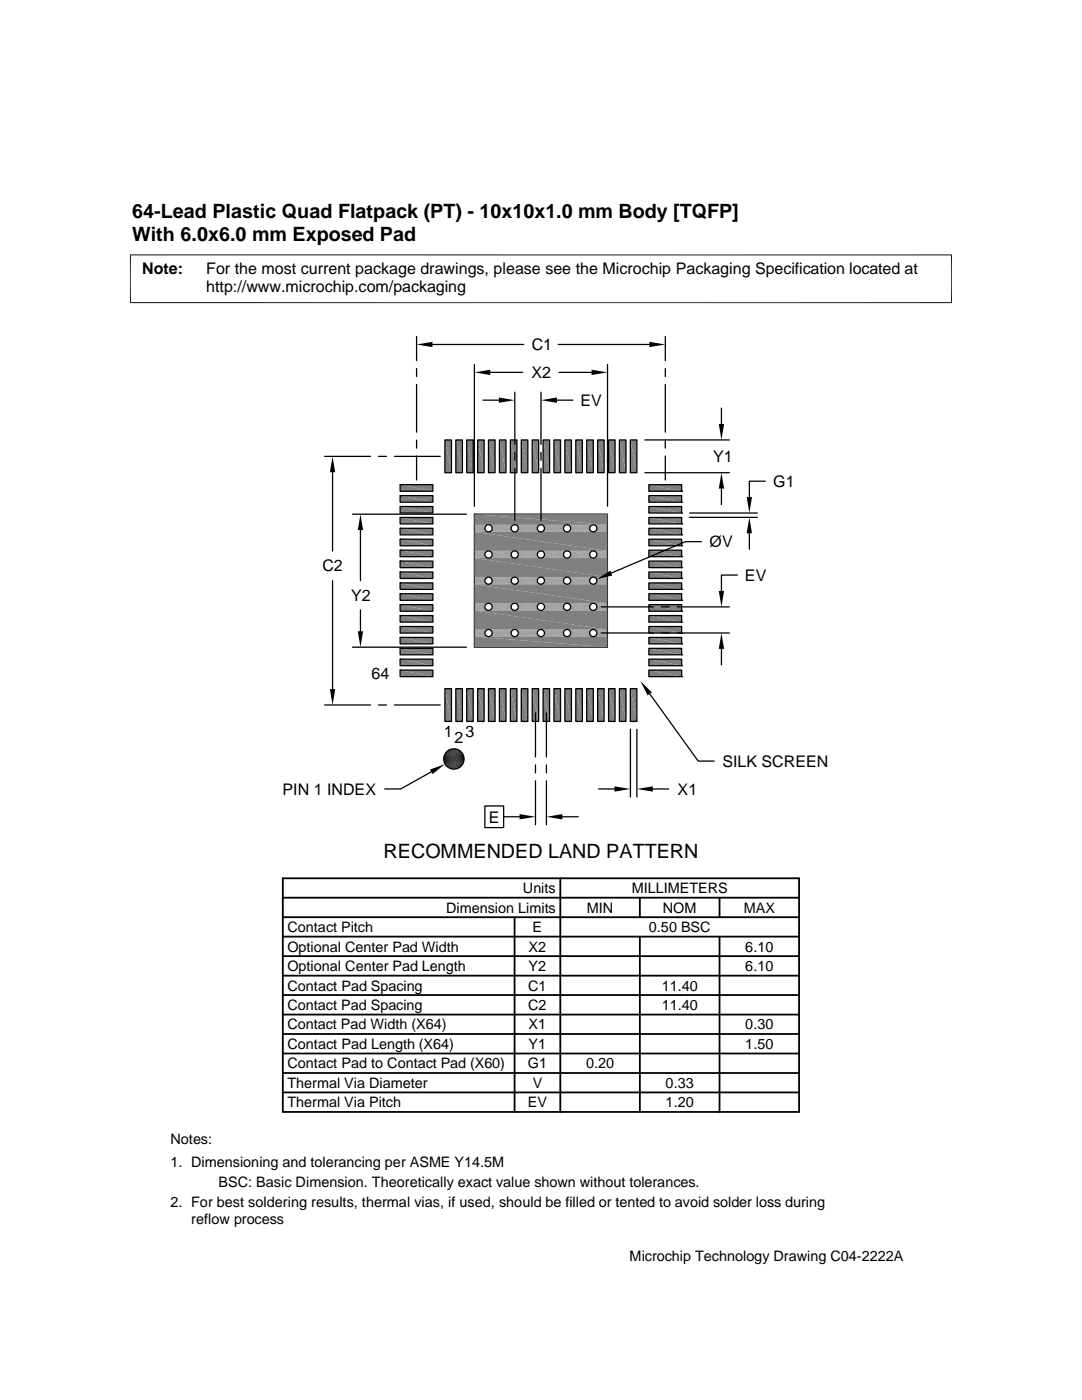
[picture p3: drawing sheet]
<svg xmlns="http://www.w3.org/2000/svg" width="216mm" height="279mm" viewBox="0 0 216 279" stroke-linecap="round" stroke-linejoin="round" font-family="sans-serif">
<g fill="#808080">
<path d="M125.8 87.8l1.3 6.5h-1.3z"/>
<path d="M125.8 87.8h1.3v6.5z"/>
<path d="M123.6 87.8l1.3 6.5h-1.3z"/>
<path d="M123.6 87.8h1.3v6.5z"/>
<path d="M121.4 87.8l1.3 6.5h-1.3z"/>
<path d="M121.4 87.8h1.3v6.5z"/>
<path d="M119.3 87.8l1.2 6.5h-1.2z"/>
<path d="M119.3 87.8h1.2v6.5z"/>
<path d="M117.1 87.8l1.3 6.5h-1.3z"/>
<path d="M117.1 87.8h1.3v6.5z"/>
<path d="M114.9 87.8l1.3 6.5h-1.3z"/>
<path d="M114.9 87.8h1.3v6.5z"/>
<path d="M112.7 87.8l1.3 6.5h-1.3z"/>
<path d="M112.7 87.8h1.3v6.5z"/>
<path d="M110.5 87.8l1.3 6.5h-1.3z"/>
<path d="M110.5 87.8h1.3v6.5z"/>
<path d="M108.4 87.8l1.3 6.5h-1.3z"/>
<path d="M108.4 87.8h1.3v6.5z"/>
<path d="M106.2 87.8l1.3 6.5h-1.3z"/>
<path d="M106.2 87.8h1.3v6.5z"/>
<path d="M104 87.8l1.3 6.5h-1.3z"/>
<path d="M104 87.8h1.3v6.5z"/>
<path d="M101.8 87.8l1.3 6.5h-1.3z"/>
<path d="M101.8 87.8h1.3v6.5z"/>
<path d="M99.7 87.8l1.3 6.5h-1.3z"/>
<path d="M99.7 87.8h1.3v6.5z"/>
<path d="M97.5 87.8l1.3 6.5h-1.3z"/>
<path d="M97.5 87.8h1.3v6.5z"/>
<path d="M95.3 87.8l1.3 6.5h-1.3z"/>
<path d="M95.3 87.8h1.3v6.5z"/>
<path d="M93.1 87.8l1.3 6.5h-1.3z"/>
<path d="M93.1 87.8h1.3v6.5z"/>
<path d="M91 87.8l1.3 6.5h-1.3z"/>
<path d="M91 87.8h1.3v6.5z"/>
<path d="M88.8 87.8l1.3 6.5h-1.3z"/>
<path d="M88.8 87.8h1.3v6.5z"/>
<path d="M129.5 96.7l6.5 1.3h-6.5z"/>
<path d="M129.5 96.7h6.5v1.3z"/>
<path d="M79.8 96.7l6.6 1.3h-6.6z"/>
<path d="M79.8 96.7h6.6v1.3z"/>
<path d="M129.5 98.9l6.5 1.3h-6.5z"/>
<path d="M129.5 98.9h6.5v1.3z"/>
<path d="M79.8 98.9l6.6 1.3h-6.6z"/>
<path d="M79.8 98.9h6.6v1.3z"/>
<path d="M129.5 101.1l6.5 1.3h-6.5z"/>
<path d="M129.5 101.1h6.5v1.3z"/>
<path d="M79.8 101.1l6.6 1.3h-6.6z"/>
<path d="M79.8 101.1h6.6v1.3z"/>
<path d="M129.5 103.3l6.5 1.3h-6.5z"/>
<path d="M129.5 103.3h6.5v1.3z"/>
<path d="M79.8 103.3l6.6 1.3h-6.6z"/>
<path d="M79.8 103.3h6.6v1.3z"/>
<path d="M129.5 105.4l6.5 1.3h-6.5z"/>
<path d="M129.5 105.4h6.5v1.3z"/>
<path d="M79.8 105.4l6.6 1.3h-6.6z"/>
<path d="M79.8 105.4h6.6v1.3z"/>
<path d="M129.5 107.6l6.5 1.3h-6.5z"/>
<path d="M129.5 107.6h6.5v1.3z"/>
<path d="M79.8 107.6l6.6 1.3h-6.6z"/>
<path d="M79.8 107.6h6.6v1.3z"/>
<path d="M129.5 109.8l6.5 1.3h-6.5z"/>
<path d="M129.5 109.8h6.5v1.3z"/>
<path d="M79.8 109.8l6.6 1.3h-6.6z"/>
<path d="M79.8 109.8h6.6v1.3z"/>
<path d="M129.5 112l6.5 1.3h-6.5z"/>
<path d="M129.5 112h6.5v1.3z"/>
<path d="M79.8 112l6.6 1.3h-6.6z"/>
<path d="M79.8 112h6.6v1.3z"/>
<path d="M129.5 114.2l6.5 1.2h-6.5z"/>
<path d="M129.5 114.2h6.5v1.2z"/>
<path d="M79.8 114.2l6.6 1.2h-6.6z"/>
<path d="M79.8 114.2h6.6v1.2z"/>
<path d="M129.5 116.3l6.5 1.3h-6.5z"/>
<path d="M129.5 116.3h6.5v1.3z"/>
<path d="M79.8 116.3l6.6 1.3h-6.6z"/>
<path d="M79.8 116.3h6.6v1.3z"/>
<path d="M129.5 118.5l6.5 1.3h-6.5z"/>
<path d="M129.5 118.5h6.5v1.3z"/>
<path d="M79.8 118.5l6.6 1.3h-6.6z"/>
<path d="M79.8 118.5h6.6v1.3z"/>
<path d="M129.5 120.7l6.5 1.3h-6.5z"/>
<path d="M129.5 120.7h6.5v1.3z"/>
<path d="M79.8 120.7l6.6 1.3h-6.6z"/>
<path d="M79.8 120.7h6.6v1.3z"/>
<path d="M129.5 122.9l6.5 1.3h-6.5z"/>
<path d="M129.5 122.9h6.5v1.3z"/>
<path d="M79.8 122.9l6.6 1.3h-6.6z"/>
<path d="M79.8 122.9h6.6v1.3z"/>
<path d="M129.5 125l6.5 1.3h-6.5z"/>
<path d="M129.5 125h6.5v1.3z"/>
<path d="M79.8 125l6.6 1.3h-6.6z"/>
<path d="M79.8 125h6.6v1.3z"/>
<path d="M129.5 127.2l6.5 1.3h-6.5z"/>
<path d="M129.5 127.2h6.5v1.3z"/>
<path d="M79.8 127.2l6.6 1.3h-6.6z"/>
<path d="M79.8 127.2h6.6v1.3z"/>
<path d="M129.5 129.4l6.5 1.3h-6.5z"/>
<path d="M129.5 129.4h6.5v1.3z"/>
<path d="M79.8 129.4l6.6 1.3h-6.6z"/>
<path d="M79.8 129.4h6.6v1.3z"/>
<path d="M129.5 131.6l6.5 1.3h-6.5z"/>
<path d="M129.5 131.6h6.5v1.3z"/>
<path d="M79.8 131.6l6.6 1.3h-6.6z"/>
<path d="M79.8 131.6h6.6v1.3z"/>
<path d="M129.5 133.7l6.5 1.3h-6.5z"/>
<path d="M129.5 133.7h6.5v1.3z"/>
<path d="M79.8 133.7l6.6 1.3h-6.6z"/>
<path d="M79.8 133.7h6.6v1.3z"/>
<path d="M125.8 137.4l1.3 6.6h-1.3z"/>
<path d="M125.8 137.4h1.3v6.6z"/>
<path d="M123.6 137.4l1.3 6.6h-1.3z"/>
<path d="M123.6 137.4h1.3v6.6z"/>
<path d="M121.4 137.4l1.3 6.6h-1.3z"/>
<path d="M121.4 137.4h1.3v6.6z"/>
<path d="M119.3 137.4l1.2 6.6h-1.2z"/>
<path d="M119.3 137.4h1.2v6.6z"/>
<path d="M117.1 137.4l1.3 6.6h-1.3z"/>
<path d="M117.1 137.4h1.3v6.6z"/>
<path d="M114.9 137.4l1.3 6.6h-1.3z"/>
<path d="M114.9 137.4h1.3v6.6z"/>
<path d="M112.7 137.4l1.3 6.6h-1.3z"/>
<path d="M112.7 137.4h1.3v6.6z"/>
<path d="M110.5 137.4l1.3 6.6h-1.3z"/>
<path d="M110.5 137.4h1.3v6.6z"/>
<path d="M108.4 137.4l1.3 6.6h-1.3z"/>
<path d="M108.4 137.4h1.3v6.6z"/>
<path d="M106.2 137.4l1.3 6.6h-1.3z"/>
<path d="M106.2 137.4h1.3v6.6z"/>
<path d="M104 137.4l1.3 6.6h-1.3z"/>
<path d="M104 137.4h1.3v6.6z"/>
<path d="M101.8 137.4l1.3 6.6h-1.3z"/>
<path d="M101.8 137.4h1.3v6.6z"/>
<path d="M99.7 137.4l1.3 6.6h-1.3z"/>
<path d="M99.7 137.4h1.3v6.6z"/>
<path d="M97.5 137.4l1.3 6.6h-1.3z"/>
<path d="M97.5 137.4h1.3v6.6z"/>
<path d="M95.3 137.4l1.3 6.6h-1.3z"/>
<path d="M95.3 137.4h1.3v6.6z"/>
<path d="M93.1 137.4l1.3 6.6h-1.3z"/>
<path d="M93.1 137.4h1.3v6.6z"/>
<path d="M91 137.4l1.3 6.6h-1.3z"/>
<path d="M91 137.4h1.3v6.6z"/>
<path d="M88.8 137.4l1.3 6.6h-1.3z"/>
<path d="M88.8 137.4h1.3v6.6z"/>
</g>
<g fill="none" stroke="#000" stroke-width=".25">
<path d="M79.8 96.7h6.6v1.3h-6.6zM79.8 96.7h.1M79.8 98.9h6.6v1.3h-6.6zM79.8 98.9h.1M88.8 87.8h1.3v6.5h-1.3zM91 87.8h1.3v6.5h-1.3zM93.1 87.8h1.3v6.5h-1.3zM95.3 87.8h1.3v6.5h-1.3zM97.5 87.8h1.3v6.5h-1.3zM99.7 87.8h1.3v6.5h-1.3zM101.8 87.8h1.3v6.5h-1.3zM104 87.8h1.3v6.5h-1.3z"/>
<path d="M106.2 87.8h1.3v6.5h-1.3zM108.4 87.8h1.3v6.5h-1.3zM110.5 87.8h1.3v6.5h-1.3zM112.7 87.8h1.3v6.5h-1.3zM114.9 87.8h1.3v6.5h-1.3zM117.1 87.8h1.3v6.5h-1.3zM119.3 87.8h1.2v6.5h-1.2zM121.4 87.8h1.3v6.5h-1.3zM123.6 87.8h1.3v6.5h-1.3zM125.8 87.8h1.3v6.5h-1.3zM129.5 98.9h6.5v1.3h-6.5zM129.5 96.7h6.5v1.3h-6.5z"/>
<path d="M136 98h.1M79.8 101.1h6.6v1.3h-6.6zM79.8 101.1h.1M79.8 103.3h6.6v1.3h-6.6zM79.8 103.3h.1M79.8 105.4h6.6v1.3h-6.6zM79.8 105.4h.1M79.8 107.6h6.6v1.3h-6.6zM79.8 107.6h.1M79.8 109.8h6.6v1.3h-6.6zM79.8 109.8h.1M79.8 112h6.6v1.3h-6.6z"/>
<path d="M79.8 112h.1M79.8 114.2h6.6v1.2h-6.6zM79.8 114.2h.1M79.8 116.3h6.6v1.3h-6.6zM79.8 116.3h.1M79.8 118.5h6.6v1.3h-6.6zM79.8 118.5h.1M94.7 102.6h26.5v26.6h-26.5zM94.7 102.6h.1M129.5 118.5h6.5v1.3h-6.5zM129.5 116.3h6.5v1.3h-6.5zM129.5 114.2h6.5v1.2h-6.5z"/>
<path d="M129.5 112h6.5v1.3h-6.5zM129.5 109.8h6.5v1.3h-6.5zM129.5 107.6h6.5v1.3h-6.5zM129.5 105.4h6.5v1.3h-6.5zM129.5 103.3h6.5v1.3h-6.5zM129.5 101.1h6.5v1.3h-6.5zM136 119.8h.1M136 117.6h.1M136 115.4h.1M136 113.3h.1M136 111.1h.1M136 108.9h.1"/>
<path d="M136 106.7h.1M136 104.6h.1M136 102.4h.1M136 100.2h.1M79.8 120.7h6.6v1.3h-6.6zM79.8 120.7h.1M79.8 122.9h6.6v1.3h-6.6zM79.8 122.9h.1M79.8 125h6.6v1.3h-6.6zM79.8 125h.1M79.8 127.2h6.6v1.3h-6.6zM79.8 127.2h.1"/>
<path d="M79.8 129.4h6.6v1.3h-6.6zM79.8 129.4h.1M79.8 131.6h6.6v1.3h-6.6zM79.8 131.6h.1M79.8 133.7h6.6v1.3h-6.6zM79.8 133.7h.1M88.8 137.4h1.3v6.6h-1.3zM91 137.4h1.3v6.6h-1.3zM93.1 137.4h1.3v6.6h-1.3zM95.3 137.4h1.3v6.6h-1.3zM97.5 137.4h1.3v6.6h-1.3zM99.7 137.4h1.3v6.6h-1.3z"/>
<path d="M101.8 137.4h1.3v6.6h-1.3zM104 137.4h1.3v6.6h-1.3zM106.2 137.4h1.3v6.6h-1.3zM108.4 137.4h1.3v6.6h-1.3zM110.5 137.4h1.3v6.6h-1.3zM112.7 137.4h1.3v6.6h-1.3zM114.9 137.4h1.3v6.6h-1.3zM117.1 137.4h1.3v6.6h-1.3zM119.3 137.4h1.2v6.6h-1.2zM121.4 137.4h1.3v6.6h-1.3zM123.6 137.4h1.3v6.6h-1.3zM125.8 137.4h1.3v6.6h-1.3z"/>
<path d="M129.5 133.7h6.5v1.3h-6.5zM129.5 131.6h6.5v1.3h-6.5zM129.5 129.4h6.5v1.3h-6.5zM129.5 127.2h6.5v1.3h-6.5zM129.5 125h6.5v1.3h-6.5zM129.5 122.9h6.5v1.3h-6.5zM129.5 120.7h6.5v1.3h-6.5zM136 135h.1M136 132.9h.1M136 130.7h.1M136 128.5h.1M136 126.3h.1"/>
<path d="M136 124.2h.1M136 122h.1"/>
</g>
<g fill="#808080">
<path d="M94.7 102.6l26.5 2.1h-26.5z"/>
<path d="M94.7 102.6h26.5v2.1z"/>
</g>
<g fill="none" stroke="#808080" stroke-width=".2">
<path d="M94.7 104.8h2.5M94.7 104.9h2.3M94.7 105h2.2M94.7 105.1h2.2M94.7 105.2h2.1M94.7 105.4h2.1M94.7 105.5h2.1M94.7 105.6h2.1M94.7 105.8h2.2M94.7 105.9h2.2M94.7 106h2.3M94.7 106h2.5"/>
<path d="M94.7 106.1h2.6M94.7 106.1h2.7M97.4 104.7l-2.7 .1M97.6 106.1h5M97.6 104.7h5M97.7 106.1h4.8M97.8 106h4.6M97.8 104.8h4.6M97.9 106h4.4M97.9 104.9h4.4M98 105h4.2M98 105.9h4.2"/>
<path d="M98.1 105.8h4M98.1 105.1h4M98.1 105.6h3.9M98.1 105.2h3.9M98.2 105.4h3.8M98.2 105.5h3.8M102.8 104.7h5.1M102.8 106.1h5.1M102.9 106.1h4.8M103 104.8h4.6M103 106h4.6M103.1 106h4.4"/>
<path d="M103.1 104.9h4.4M103.2 105.9h4.2M103.2 105h4.2M103.3 105.1h4M103.3 105.8h4M103.4 105.6h3.9M103.4 105.2h3.9M103.4 105.4h3.8M103.4 105.5h3.8M108 104.7h5.1M108 106.1h5.1M108.1 106.1h4.9"/>
<path d="M108.2 104.8h4.6M108.2 106h4.6M108.4 106h4.3M108.4 104.9h4.3M108.5 105.9h4.1M108.5 105h4.1M108.5 105.8h4M108.5 105.1h4M108.6 105.2h3.9M108.6 105.6h3.9M108.6 105.5h3.8M108.6 105.4h3.8"/>
<path d="M113.2 106.1h5.1M113.2 104.7h5.1M113.3 106.1h4.9M113.5 106h4.5M113.5 104.8h4.5M113.6 104.9h4.3M113.6 106h4.3M113.7 105.9h4.2M113.7 105h4.2M113.8 105.8h4M113.8 105.1h4M113.8 105.6h3.9"/>
<path d="M113.8 105.2h3.9M113.9 105.5h3.8M113.9 105.4h3.8M118.4 106.1h2.8M118.4 104.7h2.8M118.6 106.1h2.6M118.7 106h2.5M118.7 104.8h2.5M118.8 106h2.4M118.8 104.9h2.4M118.9 105h2.3M118.9 105.9h2.3"/>
<path d="M119 105.8h2.2M119 105.1h2.2M119 105.6h2.2M119 105.2h2.2M119.1 105.5h2.1M119.1 105.4h2.1"/>
</g>
<g fill="#808080">
<path d="M94.7 106.2l26.5 3.7h-26.5z"/>
<path d="M94.7 106.2h26.5v3.7z"/>
</g>
<g fill="none" stroke="#808080" stroke-width=".2">
<path d="M94.7 110h2.7M94.7 110h2.6M94.7 110.1h2.5M94.7 110.1h2.3M94.7 110.2h2.2M94.7 110.3h2.2M94.7 110.5h2.1M94.7 110.6h2.1M94.7 110.7h2.1M94.7 110.8h2.1M94.7 111h2.2M94.7 111.1h2.2"/>
<path d="M94.7 111.2h2.3M94.7 111.3h2.5M94.7 111.3h2.6M94.7 111.4h2.7M97.6 111.4h5M97.6 110h5M97.7 110h4.8M97.7 111.3h4.8M97.8 111.3h4.6M97.8 110.1h4.6M97.9 111.2h4.4M97.9 110.1h4.4"/>
<path d="M98 110.2h4.2M98 111.1h4.2M98.1 111h4M98.1 110.3h4M98.1 110.8h3.9M98.1 110.5h3.9M98.2 110.6h3.8M98.2 110.7h3.8M102.8 110h5.1M102.8 111.4h5.1M102.9 111.3h4.8M102.9 110h4.8"/>
<path d="M103 110.1h4.6M103 111.3h4.6M103.1 111.2h4.4M103.1 110.1h4.4M103.2 111.1h4.2M103.2 110.2h4.2M103.3 110.3h4M103.3 111h4M103.4 110.8h3.9M103.4 110.5h3.9M103.4 110.6h3.8M103.4 110.7h3.8"/>
<path d="M108 110h5.1M108 111.4h5.1M108.1 111.3h4.9M108.1 110h4.9M108.2 110.1h4.6M108.2 111.3h4.6M108.4 111.2h4.3M108.4 110.1h4.3M108.5 111.1h4.1M108.5 110.2h4.1M108.5 111h4M108.5 110.3h4"/>
<path d="M108.6 110.5h3.9M108.6 110.8h3.9M108.6 110.7h3.8M108.6 110.6h3.8M113.2 111.4h5.1M113.2 110h5.1M113.3 110h4.9M113.3 111.3h4.9M113.5 111.3h4.5M113.5 110.1h4.5M113.6 110.1h4.3M113.6 111.2h4.3"/>
<path d="M113.7 111.1h4.2M113.7 110.2h4.2M113.8 111h4M113.8 110.3h4M113.8 110.8h3.9M113.8 110.5h3.9M113.9 110.7h3.8M113.9 110.6h3.8M118.4 111.4h2.8M118.4 110h2.8M118.6 110h2.6M118.6 111.3h2.6"/>
<path d="M118.7 111.3h2.5M118.7 110.1h2.5M118.8 111.2h2.4M118.8 110.1h2.4M118.9 110.2h2.3M118.9 111.1h2.3M119 111h2.2M119 110.3h2.2M119 110.8h2.2M119 110.5h2.2M119.1 110.7h2.1M119.1 110.6h2.1"/>
</g>
<g fill="#808080">
<path d="M94.7 111.4l26.5 3.8h-26.5z"/>
<path d="M94.7 111.4h26.5v3.8z"/>
</g>
<g fill="none" stroke="#808080" stroke-width=".2">
<path d="M94.7 115.2h2.7M94.7 115.2h2.6M94.7 115.3h2.5M94.7 115.4h2.3M94.7 115.5h2.2M94.7 115.6h2.2M94.7 115.7h2.1M94.7 115.8h2.1M94.7 116h2.1M94.7 116.1h2.1M94.7 116.2h2.2M94.7 116.3h2.2"/>
<path d="M94.7 116.4h2.3M94.7 116.5h2.5M94.7 116.6h2.6M94.7 116.6h2.7M97.6 116.6h5M97.6 115.2h5M97.7 115.2h4.8M97.7 116.6h4.8M97.8 116.5h4.6M97.8 115.3h4.6M97.9 116.4h4.4M97.9 115.4h4.4"/>
<path d="M98 115.5h4.2M98 116.3h4.2M98.1 116.2h4M98.1 115.6h4M98.1 116.1h3.9M98.1 115.7h3.9M98.2 115.8h3.8M98.2 116h3.8M102.8 115.2h5.1M102.8 116.6h5.1M102.9 116.6h4.8M102.9 115.2h4.8"/>
<path d="M103 115.3h4.6M103 116.5h4.6M103.1 116.4h4.4M103.1 115.4h4.4M103.2 116.3h4.2M103.2 115.5h4.2M103.3 115.6h4M103.3 116.2h4M103.4 116.1h3.9M103.4 115.7h3.9M103.4 115.8h3.8M103.4 116h3.8"/>
<path d="M108 115.2h5.1M108 116.6h5.1M108.1 116.6h4.9M108.1 115.2h4.9M108.2 115.3h4.6M108.2 116.5h4.6M108.4 116.4h4.3M108.4 115.4h4.3M108.5 116.3h4.1M108.5 115.5h4.1M108.5 116.2h4M108.5 115.6h4"/>
<path d="M108.6 115.7h3.9M108.6 116.1h3.9M108.6 116h3.8M108.6 115.8h3.8M113.2 116.6h5.1M113.2 115.2h5.1M113.3 115.2h4.9M113.3 116.6h4.9M113.5 116.5h4.5M113.5 115.3h4.5M113.6 115.4h4.3M113.6 116.4h4.3"/>
<path d="M113.7 116.3h4.2M113.7 115.5h4.2M113.8 116.2h4M113.8 115.6h4M113.8 116.1h3.9M113.8 115.7h3.9M113.9 116h3.8M113.9 115.8h3.8M118.4 116.6h2.8M118.4 115.2h2.8M118.6 115.2h2.6M118.6 116.6h2.6"/>
<path d="M118.7 116.5h2.5M118.7 115.3h2.5M118.8 116.4h2.4M118.8 115.4h2.4M118.9 115.5h2.3M118.9 116.3h2.3M119 116.2h2.2M119 115.6h2.2M119 116.1h2.2M119 115.7h2.2M119.1 116h2.1M119.1 115.8h2.1"/>
</g>
<g fill="#808080">
<path d="M94.7 116.6l26.5 3.8h-26.5z"/>
<path d="M94.7 116.6h26.5v3.8z"/>
</g>
<g fill="none" stroke="#808080" stroke-width=".2">
<path d="M94.7 120.5h2.5M94.7 120.6h2.3M94.7 120.7h2.2M94.7 120.8h2.2M94.7 120.9h2.1M94.7 121.1h2.1M94.7 121.2h2.1M94.7 121.3h2.1M94.7 121.4h2.2M94.7 121.5h2.2M94.7 121.6h2.3M94.7 121.7h2.5"/>
<path d="M94.7 121.8h2.6M94.7 121.8h2.7M97.4 120.4h-2.7M97.6 121.8h5M97.6 120.4h5M97.7 121.8h4.8M97.8 121.7h4.6M97.8 120.5h4.6M97.9 121.6h4.4M97.9 120.6h4.4M98 120.7h4.2M98 121.5h4.2"/>
<path d="M98.1 121.4h4M98.1 120.8h4M98.1 121.3h3.9M98.1 120.9h3.9M98.2 121.1h3.8M98.2 121.2h3.8M102.8 120.4h5.1M102.8 121.8h5.1M102.9 121.8h4.8M103 120.5h4.6M103 121.7h4.6M103.1 121.6h4.4"/>
<path d="M103.1 120.6h4.4M103.2 121.5h4.2M103.2 120.7h4.2M103.3 120.8h4M103.3 121.4h4M103.4 121.3h3.9M103.4 120.9h3.9M103.4 121.1h3.8M103.4 121.2h3.8M108 120.4h5.1M108 121.8h5.1M108.1 121.8h4.9"/>
<path d="M108.2 120.5h4.6M108.2 121.7h4.6M108.4 121.6h4.3M108.4 120.6h4.3M108.5 121.5h4.1M108.5 120.7h4.1M108.5 121.4h4M108.5 120.8h4M108.6 120.9h3.9M108.6 121.3h3.9M108.6 121.2h3.8M108.6 121.1h3.8"/>
<path d="M113.2 121.8h5.1M113.2 120.4h5.1M113.3 121.8h4.9M113.5 121.7h4.5M113.5 120.5h4.5M113.6 120.6h4.3M113.6 121.6h4.3M113.7 121.5h4.2M113.7 120.7h4.2M113.8 121.4h4M113.8 120.8h4M113.8 121.3h3.9"/>
<path d="M113.8 120.9h3.9M113.9 121.2h3.8M113.9 121.1h3.8M118.4 121.8h2.8M118.4 120.4h2.8M118.6 121.8h2.6M118.7 121.7h2.5M118.7 120.5h2.5M118.8 121.6h2.4M118.8 120.6h2.4M118.9 120.7h2.3M118.9 121.5h2.3"/>
<path d="M119 121.4h2.2M119 120.8h2.2M119 121.3h2.2M119 120.9h2.2M119.1 121.2h2.1M119.1 121.1h2.1"/>
</g>
<g fill="#808080">
<path d="M94.7 121.8l26.5 3.8h-26.5z"/>
<path d="M94.7 121.8h26.5v3.8z"/>
</g>
<g fill="none" stroke="#808080" stroke-width=".2">
<path d="M94.7 125.7h2.5M94.7 125.8h2.3M94.7 125.9h2.2M94.7 126h2.2M94.7 126.1h2.1M94.7 126.3h2.1M94.7 126.4h2.1M94.7 126.5h2.1M94.7 126.7h2.2M94.7 126.8h2.2M94.7 126.9h2.3M94.7 126.9h2.5"/>
<path d="M94.7 127h2.6M94.7 127h2.7M97.4 125.6l-2.7 .1M97.6 127h5M97.6 125.6h5M97.7 127h4.8M97.8 126.9h4.6M97.8 125.7h4.6M97.9 126.9h4.4M97.9 125.8h4.4M98 125.9h4.2M98 126.8h4.2"/>
<path d="M98.1 126.7h4M98.1 126h4M98.1 126.5h3.9M98.1 126.1h3.9M98.2 126.3h3.8M98.2 126.4h3.8M102.8 125.6h5.1M102.8 127h5.1M102.9 127h4.8M103 125.7h4.6M103 126.9h4.6M103.1 126.9h4.4"/>
<path d="M103.1 125.8h4.4M103.2 126.8h4.2M103.2 125.9h4.2M103.3 126h4M103.3 126.7h4M103.4 126.5h3.9M103.4 126.1h3.9M103.4 126.3h3.8M103.4 126.4h3.8M108 125.6h5.1M108 127h5.1M108.1 127h4.9"/>
<path d="M108.2 125.7h4.6M108.2 126.9h4.6M108.4 126.9h4.3M108.4 125.8h4.3M108.5 126.8h4.1M108.5 125.9h4.1M108.5 126.7h4M108.5 126h4M108.6 126.1h3.9M108.6 126.5h3.9M108.6 126.4h3.8M108.6 126.3h3.8"/>
<path d="M113.2 127h5.1M113.2 125.6h5.1M113.3 127h4.9M113.5 126.9h4.5M113.5 125.7h4.5M113.6 125.8h4.3M113.6 126.9h4.3M113.7 126.8h4.2M113.7 125.9h4.2M113.8 126.7h4M113.8 126h4M113.8 126.5h3.9"/>
<path d="M113.8 126.1h3.9M113.9 126.4h3.8M113.9 126.3h3.8M118.4 127h2.8M118.4 125.6h2.8M118.6 127h2.6M118.7 126.9h2.5M118.7 125.7h2.5M118.8 126.9h2.4M118.8 125.8h2.4M118.9 125.9h2.3M118.9 126.8h2.3"/>
<path d="M119 126.7h2.2M119 126h2.2M119 126.5h2.2M119 126.1h2.2M119.1 126.4h2.1M119.1 126.3h2.1"/>
</g>
<g fill="#808080">
<path d="M94.7 127l26.5 2.2h-26.5z"/>
<path d="M94.7 127h26.5v2.2z"/>
</g>
<g fill="none" stroke="#000" stroke-width=".25">
<path d="M83.1 67.2v4.8M83.1 73.6v1.5M83.1 76.7v9.6M86.3 68.7h18.2M94.7 72.7v28.3M96.4 79.9h3.1M97.8 74.3h6.5M102.7 78.3v10.4M108 78.3v10.4M111.1 79.9h3.2M111.4 68.7h18.2M111.6 74.3h6.4"/>
<path d="M121.2 72.7v28.3M132.8 67.2v4.8M132.8 73.6v1.5M132.8 76.7v9.6M64.8 91.1h9.1M66.4 94.3v15.7M75.5 91.1h1.6M78.7 91.1h9.1M83.1 87.8v1.6M83.1 91v4.8M102.7 90.3v1.6M102.7 93.5v10.3"/>
<path d="M108 90.3v1.6M108 93.5v10.3M128.7 94.3h16.8M128.7 87.8h16.8M132.8 87.8v1.6M132.8 91v4.8M144 81.4v3.2M144 97.5v3.2M152.7 96h-3.2v3.2M66.4 115.9v21.6M70.3 102.6h22.8M71.9 105.8v10.1"/>
<path d="M137.6 103.3h13.5M137.6 102.4h13.5M140 108.1h-3.2l-14.8 6.3M147.1 114.8h-3.1v3.1M149.5 106.4v3.2M70.3 129.2h22.8M71.9 121.7v4.3M120 126.3h10.4M120 121.1h10.4M129.6 138.5l9.7 13.4h3.2M132 126.3h1.6M132 121.1h1.6"/>
<path d="M135.1 126.3h10.4M135.1 121.1h10.4M144 129.5v3.2M64.8 140.7h9.1M75.5 140.7h1.6M78.7 140.7h9.1M86 154.1l-6.1 3.4h-3.1M106.8 142.3v8.8M106.8 152.7v1.5M106.8 155.8v8.8M109 142.3v8.8M109 152.7v1.5"/>
<path d="M109 155.8v8.8M119.4 157.5h3.2M125.8 145.5v13.5M127.1 145.5v13.5M130.3 157.5h3.1M96.8 160.8h3.7v4.4h-3.7zM100.5 163h3.2M112.2 163h3.2"/>
<circle cx="97.5" cy="105.4" r=".72"/>
<circle cx="97.5" cy="115.9" r=".71"/>
<circle cx="97.5" cy="110.7" r=".71"/>
<circle cx="102.7" cy="105.4" r=".72"/>
<circle cx="102.7" cy="115.9" r=".71"/>
<circle cx="102.7" cy="110.7" r=".71"/>
<circle cx="107.9" cy="105.4" r=".72"/>
<circle cx="107.9" cy="115.9" r=".71"/>
<circle cx="107.9" cy="110.7" r=".71"/>
<circle cx="113.2" cy="105.4" r=".72"/>
<circle cx="113.2" cy="115.9" r=".72"/>
<circle cx="113.2" cy="110.7" r=".72"/>
<circle cx="118.4" cy="105.4" r=".72"/>
<circle cx="118.4" cy="110.7" r=".72"/>
<circle cx="118.4" cy="115.9" r=".72"/>
<circle cx="97.5" cy="126.3" r=".72"/>
<circle cx="97.5" cy="121.1" r=".71"/>
<circle cx="102.7" cy="126.3" r=".72"/>
<circle cx="102.7" cy="121.1" r=".71"/>
<circle cx="107.9" cy="126.3" r=".72"/>
<circle cx="107.9" cy="121.1" r=".71"/>
<circle cx="113.2" cy="126.3" r=".72"/>
<circle cx="113.2" cy="121.1" r=".72"/>
<circle cx="118.4" cy="126.3" r=".72"/>
<circle cx="118.4" cy="121.1" r=".72"/>
<circle cx="90.6" cy="151.5" r="2.04"/>
</g>
<g fill="none" stroke="#000" stroke-width=".36">
<path d="M56.4 179.2h103M56.4 175.3h103v46.6h-103zM111.8 175.3v46.6M127.7 179.2v3.8M143.6 179.2v3.8M56.4 183h103M56.4 190.8h103M56.4 186.9h103M56.4 194.7h103M56.4 198.6h103M102.7 183v38.9M127.7 186.9v35"/>
<path d="M143.6 186.9v35M56.4 202.5h103M56.4 206.4h103M56.4 214.1h103M56.4 210.2h103M56.4 218h103"/>
</g>
<g fill="none" stroke="#000" stroke-width=".2">
<path d="M26 50.8v9.7M189.9 50.8v9.7M189.9 50.9h-164M25.9 60.4h164M88.5 151.4h4.1M88.5 151.6h4.1M88.5 151.8h4.1M88.5 151.2h4.1M88.6 151h4M88.6 151.9h4M88.6 150.8h3.9M88.6 152.1h3.9"/>
<path d="M88.7 152.3h3.8M88.7 150.6h3.8M88.8 152.5h3.6M88.8 150.5h3.6M88.9 150.3h3.4M88.9 152.6h3.4M89 152.8h3.2M89 150.1h3.2M89.1 152.9h2.9M89.1 150h2.9M89.2 149.9h2.7M89.2 153.1h2.7"/>
<path d="M89.4 149.8h2.3M89.4 153.2h2.3M89.6 149.7h2M89.6 153.3h2"/>
</g>
<g fill="#000">
<path d="M83.1 68.7l3.2-.5v1.1zM94.7 74.3l3.1-.5v1zM99.5 79.3l3.2 .6-3.2 .5zM107.9 79.9l3.2-.6v1.1zM118 73.8l3.2 .5-3.2 .5zM129.6 68.2l3.2 .5-3.2 .6zM66.4 91.1l.5 3.2h-1.1zM144 94.3l.5 3.2h-1.1zM143.4 84.6h1.1l-.5 3.2zM149 99.2h1.1l-.6 3.2zM71.9 102.6l.6 3.2h-1.1zM119 115.6l2.8-1.7 .4 1z"/>
<path d="M143.4 117.9h1.1l-.5 3.2zM149.5 103.3l.6 3.1h-1.1zM65.8 137.5h1.1l-.5 3.2zM71.4 126h1.1l-.6 3.2zM127.8 135.9l2.3 2.3-.9 .6zM144 126.3l.5 3.2h-1.1zM85.8 153.6l3-1.1-2.5 2zM89.6 153.2l1.8 .1zM89.7 149.6l1.9 .1zM89.7 153.3l1.5 .1zM89.7 153.3h1.7zM89.7 149.6h1.7z"/>
<path d="M89.9 149.5l1.5 .1zM89.9 153.4h1.1zM89.9 153.4h1.3zM89.9 149.5h1.3zM90.1 149.5h1.1zM90.1 153.4l.7 .1zM90.1 153.4h.9zM90.1 149.5h.9zM90.3 149.5h.7zM90.3 153.5h.5zM90.3 149.5h.5zM122.6 156.9l3.2 .6-3.2 .5z"/>
<path d="M127.1 157.5l3.2-.6v1.1zM103.7 162.5l3.1 .5-3.1 .5zM109 163l3.2-.5v1z"/>
</g>
<g font-size="3.9">
<text x="26.4" y="43.5">64-Lead Plastic Quad Flatpack (PT) - 10x10x1.0 mm Body [TQFP]</text>
<text x="26.4" y="48">With 6.0x6.0 mm Exposed Pad</text>
<text x="76.5" y="171.1">RECOMMENDED LAND PATTERN</text>
</g>
<g font-size="3.2">
<text x="28.4" y="54.6">Note:</text>
<text x="41.1" y="58.3">http://www.microchip.com/packaging</text>
<text x="41.1" y="54.6">For the most current package drawings, please see the Microchip Packaging Specification located at</text>
<text x="106.1" y="69.9">C1</text>
<text x="106.1" y="75.5">X2</text>
<text x="115.8" y="81">EV</text>
<text x="142.3" y="92.2">Y1</text>
<text x="154.3" y="97.2">G1</text>
<text x="141.6" y="109.2">ØV</text>
<text x="64.3" y="114">C2</text>
<text x="70" y="120">Y2</text>
<text x="148.7" y="115.9">EV</text>
<text x="74.1" y="135.5">64</text>
<text x="88.5" y="147.1">1</text>
<text x="90.7" y="148.2">2</text>
<text x="92.9" y="147.1">3</text>
<text x="144.1" y="153">SILK SCREEN</text>
<text x="56.4" y="158.6">PIN 1 INDEX</text>
<text x="135.2" y="158.6">X1</text>
<text x="97.5" y="164.1">E</text>
</g>
<g font-size="2.9">
<text x="104.3" y="178.2">Units</text>
<text x="126" y="178.2">MILLIMETERS</text>
<text x="89" y="182.1">Dimension Limits</text>
<text x="117.1" y="182.1">MIN</text>
<text x="132.3" y="182.1">NOM</text>
<text x="148.4" y="182.1">MAX</text>
<text x="57.3" y="189.9">Optional Center Pad Width</text>
<text x="57.3" y="186">Contact Pitch</text>
<text x="105.5" y="189.9">X2</text>
<text x="106.3" y="186">E</text>
<text x="129.5" y="186">0.50 BSC</text>
<text x="148.7" y="189.9">6.10</text>
<text x="57.3" y="193.8">Optional Center Pad Length</text>
<text x="57.3" y="197.7">Contact Pad Spacing</text>
<text x="105.4" y="197.7">C1</text>
<text x="105.5" y="193.8">Y2</text>
<text x="132" y="197.7">11.40</text>
<text x="148.7" y="193.8">6.10</text>
<text x="57.3" y="201.6">Contact Pad Spacing</text>
<text x="105.4" y="201.6">C2</text>
<text x="132" y="201.6">11.40</text>
<text x="57.3" y="209.3">Contact Pad Length (X64)</text>
<text x="57.3" y="205.4">Contact Pad Width (X64)</text>
<text x="105.5" y="209.3">Y1</text>
<text x="105.5" y="205.4">X1</text>
<text x="148.7" y="209.3">1.50</text>
<text x="148.7" y="205.4">0.30</text>
<text x="57.3" y="213.2">Contact Pad to Contact Pad (X60)</text>
<text x="105.3" y="213.2">G1</text>
<text x="116.9" y="213.2">0.20</text>
<text x="57.3" y="217.1">Thermal Via Diameter</text>
<text x="57.3" y="221">Thermal Via Pitch</text>
<text x="105.3" y="221">EV</text>
<text x="106.3" y="217.1">V</text>
<text x="132.8" y="217.1">0.33</text>
<text x="132.8" y="221">1.20</text>
<text x="34" y="228.3">Notes:</text>
<text x="34" y="232.9">1. Dimensioning and tolerancing per ASME Y14.5M</text>
<text x="43.6" y="236.9">BSC: Basic Dimension. Theoretically exact value shown without tolerances.</text>
<text x="34" y="241">2. For best soldering results, thermal vias, if used, should be filled or tented to avoid solder loss during</text>
<text x="38.1" y="244.3">reflow process</text>
<text x="125.6" y="251.7">Microchip Technology Drawing C04-2222A</text>
</g>
</svg>
